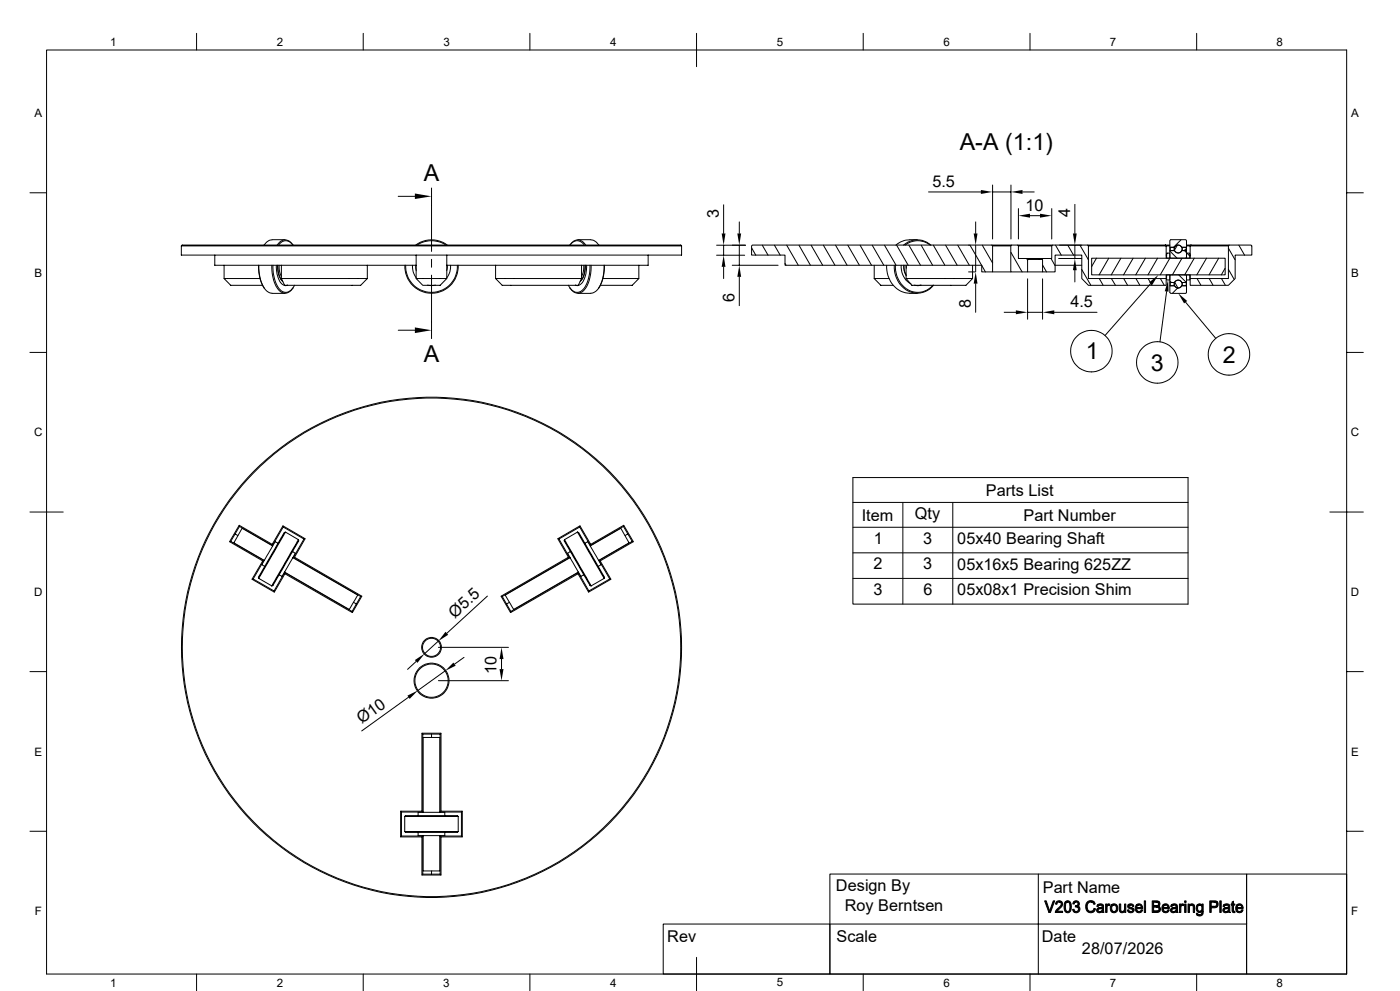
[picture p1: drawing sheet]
<svg xmlns="http://www.w3.org/2000/svg" width="420mm" height="297mm" viewBox="0 0 420 297" stroke-linecap="round" stroke-linejoin="round" font-family="sans-serif">
<g fill="none" stroke="#000" stroke-width=".3">
<path d="M14 15h390v276.9h-390zM59 10v5M109 10v5M159 10v5M209 10v10M259 10v5M309 10v5M359 10v5M9 57.8h5M119.5 58.8h5M129.5 56.3v19.1M278.6 57.5h15.7"/>
<path d="M297.8 55.5v16.1M297.8 57.5h5.5M303.3 55.5v16.1M306.7 57.5h3.6M404 57.8h5M54.4 73.7h150.1M54.4 73.7l.3-.3h149.5l.3 .3v2.8h-150.1zM64.4 76.5v3h60.4M67.2 79.5v4l2 2h9.5M77.6 79.5a11.7 11.7 0 0 0 1.6 6.7M77.6 79.5a9.8 9.8 0 0 0 2.8 8l1.2 .4h3.9M79.3 73.3l-.1 .1"/>
<path d="M81.5 79.5a9.9 9.9 0 0 0 2.8 8 2.45 2.45 0 0 0 3.5-1.1M81.9 79.5a9.7 9.7 0 0 0 2.6 7.7 2.42 2.42 0 0 0 3.6-1.2l.3-.5M82.9 79.5a6.8 6.8 0 0 0 2.1 5.9l1.3 .1M83.3 79.5a6.2 6.2 0 0 0 1.5 4.9M83.4 79.5a6.5 6.5 0 0 0 1.4 4.7M83.6 73.5a2.4 2.4 0 0 1 2.1-1.4 2.4 2.4 0 0 1 2.2 1.4M83.7 79.5l.2 1.8 .5 1.5M84.4 79.5v4l1 2h22.8l2-2v-4M85.5 71.8l-3.9 .1a2.98 2.98 0 0 0-2.4 1.6M87.9 73.4a2.61 2.61 0 0 0-2.4-1.5 2.61 2.61 0 0 0-2.4 1.6M121.5 79.5a8 8 0 0 0 8 8.4 8 8 0 0 0 8-8.4M121.7 79.5a7.8 7.8 0 0 0 7.8 8.1 7.8 7.8 0 0 0 7.7-8.1"/>
<path d="M123.7 79.5l.3 2 .9 1.8M124.7 73.5a7.9 7.9 0 0 1 9.5 0M124.7 79.5l.2 1.6M124.8 76.5v7h9.2l-2 2h-5.2l-2-2M125.1 73.5a7.7 7.7 0 0 1 8.7 0M129.5 77.7v2.4M134 76.5v7M134.2 79.5l-.2 1.6M135.2 79.5l-.2 2-1 1.8M148.7 79.5v4l2 2h22.8l1-2v-4M171 73.5a2.4 2.4 0 0 1 2.1-1.4 2.4 2.4 0 0 1 2.2 1.4M171 73.3l-.1 .1"/>
<path d="M171.1 73.4a2.53 2.53 0 0 1 2.3-1.5 2.53 2.53 0 0 1 2.3 1.6M173.4 71.8l3.8 .1a2.98 2.98 0 0 1 2.4 1.6M175.1 79.5l-.1 1.8-.5 1.5M175.5 79.5a6.5 6.5 0 0 1-1.4 4.7M175.6 79.5a6.2 6.2 0 0 1-1.6 4.9M176 79.5a6.8 6.8 0 0 1-2.2 5.9l-1.2 .1M177 79.5a9.7 9.7 0 0 1-2.6 7.7 2.42 2.42 0 0 1-3.6-1.2l-.3-.5M177.3 79.5a9.9 9.9 0 0 1-2.8 8 2.45 2.45 0 0 1-3.4-1.1M179.5 73.3l.2 .1M181.2 79.5a9.8 9.8 0 0 1-2.8 8l-1.2 .4h-3.8M181.3 79.5a11.7 11.7 0 0 1-1.6 6.7M191.6 79.5v4l-1.9 2h-9.6"/>
<path d="M194.4 76.5v3h-60.4M215 73.5h8.6M215 76.5h8.4M217.1 61.4v8.6M217.1 73.5v3M217.1 80v3.5M219.7 79.5h13.7M221.8 66.5v3.5M221.8 73.5v6M225.5 73.7l.2-.3h71.8l.3 .3v7.8h-3.3v-2h-59v-3h-10zM225.5 74.3l1.2 2.2M228.7 73.5l1.7 3"/>
<path d="M232.3 73.5l1.8 3M235.5 79l.3 .5M236 73.5l3.5 6M239.7 73.5l3.4 6M243.3 73.5l3.5 6M247 73.5l3.5 6M250.7 73.5l3.4 6M254.3 73.5l3.5 6M258 73.5l3.5 6M261.7 73.5l3.4 6M262.3 79.5v4l1.9 2h3.8M265.3 73.5l3.5 6"/>
<path d="M266 79.5a7.6 7.6 0 0 0 6.9 8.4h2.3M268.3 79.5a7.4 7.4 0 0 0 7.8 8.3l2.2-.8 1.8-1.5M268.6 79.5a7.2 7.2 0 0 0 7.5 8.1l2-.7 1.8-1.4M269 73.5l3.5 6M270.3 79.5a5.8 5.8 0 0 0 3 5.6M271 73.5a6.2 6.2 0 0 1 8.3 0M271.1 79.5l.1 1.6 .7 1.5M271.2 79.5l.1 1.6 .6 1.4M271.5 73.5a5.9 5.9 0 0 1 7.6 0M271.8 79.5v4l1.8 2h16.2l2-2v-4M271.9 79.5v.9M272.7 73.5l3.4 6"/>
<path d="M275.2 71.8l-2.3 .1a6.4 6.4 0 0 0-4.2 1.6M276.4 73.5l3.4 6M280 73.5l3.5 6M283.7 73.5l3.4 6M287.3 73.5l3.5 6M290.6 73.5h.2M291 73.5l3.5 6M292.7 66.5v3.5M292.7 73.5v8M294.5 79.5l1.1 2M294.7 73.5l3.1 5.3M297.5 73.4h6"/>
<path d="M297.8 73.7h5.4M303.2 73.7l.3-.3h1.8l.2 .3v3.8h10v-3.8l.3-.3h10.5l.2 .3v9.8h23.3v2h-23.3l-2-2v-7h-8v5h-3.7v-3.7h-4.5v3.7h-5.1zM303.3 75.6l3.3 5.9M305.3 73.4h10.5M305.5 73.7h10M305.5 62.5v9.1M308 77.5l.3 .5M309 64.6h3M311.7 77.5l.1 .3M312.8 79.4l1.1 2.1M315.3 77.5l1.2 2.1M315.5 62.5v9.1"/>
<path d="M316.5 79.5h8M316.7 73.5l1.7 3M317.6 77.5h6.9M317.8 73.5h6.7M320.3 73.5l1.8 3M322.5 61.3v8.7M322.5 73.5v4M324 73.5l2.5 4.4M326.3 73.4h24.6M327.5 77.4h40v5h-40zM328.9 77.4l-1.4 2.5M332.6 77.4l-2.9 5"/>
<path d="M336.3 77.4l-2.9 5M339.9 77.4l-2.8 5M343.6 77.4l-2.9 5M347.3 77.4l-2.9 5M349.6 73.4l.2 .3h-23.3M349.8 76.5h.2M350 75.9h.9v1.5h-.9zM350.3 75.9l-.4 .3M350.9 73.7h-1.1v3.7M350.9 74.1v1M350.9 75.2l2.2 2.2M350.9 77.4l-2.8 5"/>
<path d="M351.1 74.1h1.2v1h-1.2zM352.3 74.2a1.2 1.2 0 0 1 1.1-.8 1.2 1.2 0 0 1 1.1 .8M353.2 73.4l-.9 1.7M354.3 71.9l-2.3 2.3M354.6 74.1h1.3v-2l-.2-.3h-4.5l-.3 .3v2h1.4M354.6 75l1.3 .1v2l-.2 .3h-4.5l-.3-.3v-2h1.4a1.2 1.2 0 0 0 1.1 .7 1.2 1.2 0 0 0 1.1-.7M354.6 77.4l-2.9 5M354.7 74.1h1.2v1h-1.2zM355.3 75.1l.6 .6M355.8 74.7l-.7 .4M355.9 73.4h12.9M355.9 73.7h1.1v3.7"/>
<path d="M355.9 74.1v1M355.9 75.9h1.1v1.5h-1.1zM356.1 75.9l.9 .9M357 76.5h.1M357.3 73.4l-.3 .3h11.5M358.3 77.4l-2.9 5M362 77.4l-3 5M365.6 77.4l-2.9 5M368.5 74.4l2 3.5M371.6 73.5l1.8 3M375.4 73.6l.1 .2M67.2 83.5h10.8"/>
<path d="M79.2 86.2l.1 .2M84.4 83.5h25.8M86.2 85.5l-.5 .1M88 86.2l-.2 .2M119.5 99h5M128.2 85.5h2.5M129.5 82.5v19M148.7 83.5h25.8M170.9 86.2l.1 .2M172.6 85.5l.6 .1M179.7 86.2l-.2 .2M180.9 83.5h10.7"/>
<path d="M221.8 83v8.6M262.3 83.5h4.4M271.8 83.5h20M274.2 85.5h2.2M276.3 85.5l-1 .1M290.6 81.5h1.8M292.7 85v8.6M297.8 81.5h5.4M301.2 93.6h3.6M308.3 81.5h4.5M308.3 83.6v12.1M308.3 93.6h4.5"/>
<path d="M312.8 83.6v12.1M316.3 93.6h12.8M322.5 81v3.5M324.5 80.7l2.7 4.8M329.8 83.5l1.1 2M333.4 83.5l1.2 2M337.1 83.5l1.1 2M340.8 83.5l1.1 2M344.4 83.5l1.2 2M345.2 85l-13.7 15.5M348.1 83.5l1.2 2M349.8 82.4v1.1"/>
<path d="M350 82.4h.9v1.5h-.9zM350 87.4l-2 15M350.9 84.7v.9M350.9 84.2l.5 .5M351.1 84.7h1.2v.9h-1.2zM352.3 84.7v.1M352.3 85.6a1.2 1.2 0 0 0 1.1 .7 1.2 1.2 0 0 0 1.1-.7M352.3 85.6h-1.4v2.1l.3 .2h4.5l.2-.2v-2.1h-1.3M352.4 84.5l1 1.9M353.3 86.3l-1.6 1.6M353.6 82.4l2.3 2.3M354.5 84.7a1.2 1.2 0 0 0-1.1-.8 1.2 1.2 0 0 0-1.1 .8h-1.4v-2.1l.3-.2h4.5l.2 .2v2.1l-1.3 .1"/>
<path d="M354.7 84.7h1.2v.9h-1.2zM355.7 90.6l9 10.8M355.9 84.7v.9M355.9 82.4h1.1v1.5h-1.1zM357 82.4v1.1M357 83.5h11.5v-9.8l.3-.3h6.5l.2 .3v2.8h-5v7l-2 2h-11.5zM359.1 83.5l1.2 2M362.8 83.5l1.1 2M366.4 83.5l1.2 2M367.5 80.4l-1.1 2M368.5 80.7l1.7 3M9 105.6h5"/>
<path d="M404 105.6h5M9 153.5h10M71.8 157.4v.4l-2.6 4.5h-.3M71.8 157.4l9.9 5.8 3.2-5.6 6.6 3.9-3.2 5.5 20.2 11.7-2.8 4.9-20.2-11.6-3.2 5.5-6.7-3.9 3.2-5.5-9.9-5.8zM71.8 157.8l9.9 5.8M84.9 157.6l.1 .3 6.2 3.6M85 157.9l-3.3 5.6v-.3M85.6 159.5l-8 13.9M173.2 159.5l8 13.9M173.2 159.5a7.2 7.2 0 0 1 2.1 3.1l6.1 10.4-.2 .4-3.9 2.2M173.2 159.5l-3.9 2.3M173.9 157.9l-6.2 3.6h-.4"/>
<path d="M174 157.6l-.1 .3 3.3 5.7M187 157.8l-9.9 5.7 .1-.3M187.1 157.4l-.1 .4 2.7 4.5h.3M255.9 150.6h100.5M255.9 158h100.5M255.9 143.1h100.5v38h-100.5zM270.8 150.6v30.5M285.8 150.6v30.5M398.9 153.5h10.1M69.2 162.3l10 5.7-.4 .1M70.5 160l.9 .5M75.9 173.5l6.3 3.6 .1 .4"/>
<path d="M77.6 173.4l3.9 2.2M79.2 167.9l-3.3 5.6-.3 .1M81.8 163.6l-9.2-5.3-.3 .7-2.2 3.7 9.2 5.3M83.4 162.8l-.9-.4-3.6 6.3-.4 .5 .9 .6M85.4 171.5l20.2 11.8M85.5 172l-.1-.4-3.2 5.5M87.8 165.3l.8 .5-3.1 5.4-.9 1.6-.9-.5M87.8 167.1l19.5 11.3-2.5 4.3-19.5-11.3M88.3 167l-.3 .1 20.2 11.7M89.5 161.8l.1 .3-4.9 8.6-2.8 4.8-.4 .1M89.5 161.8l-8 13.8M89.5 161.8l-3.9-2.3a7.2 7.2 0 0 0-2.1 3.1l-5.9 10.3v.5"/>
<path d="M91.5 161.5h-.3l-3.3 5.7M108.5 178.7l-.3 .1-2.6 4.5 .1 .3M146.2 178.6l-12.1 11.2M150.3 178.7l.4 .1 2.5 4.5v.3M167.3 161.5l6.7-3.9 3.2 5.6 9.9-5.8 2.9 4.9-10 5.8 3.3 5.5-6.7 3.9-3.2-5.5-20.2 11.6-2.9-4.9 20.2-11.7zM167.7 161.5l3.2 5.6-.4-.1M169.3 161.8l-.1 .3 5 8.6 2.8 4.8 .3 .1M169.3 161.8l8 13.8M170.9 167.2l-20.2 11.6M171 167.1l-19.4 11.3 2.5 4.3 19.4-11.3M171.1 165.3l-.8 .5 3.1 5.4 .8 1.6 .9-.5M173.4 172l.1-.4-20.3 11.7"/>
<path d="M173.4 171.5l3.3 5.6-.1 .4M175.5 162.8l.9-.4 3.6 6.3 .3 .5-.8 .6M177.1 163.6l9.1-5.3 .4 .7 2.1 3.7-9.1 5.3M180 168.1l-.3-.1 3.2 5.5M183.3 173.6l-.4-.1-6.2 3.6M188.3 160l-.8 .5M189.7 162.3l-10 5.6M255.9 165.7h100.5M255.9 173.4h100.5M106 180.5l.9 .5M124.8 198.2l-2.5 2.4M131.5 192.2l-4.1 3.7"/>
<path d="M131.5 194h21M139.2 197l-2.8 2.1M150.5 197.5v3M152.8 180.5l-.8 .5M9 201.3h5M122.6 209l-14.1 10.1M126.6 219.8l.2 .2h5.2l.3-.2M126.6 219.8h5.7v23.3h6.4v7.7h-6.4v11.5h-5.7v-11.5h-6.4v-7.7h6.4zM131.5 204h21M133.5 201.1l-8.1 5.8M404 201.3h5M126.8 220v23.4l-.2-.3"/>
<path d="M129.5 220v1M132 220v23.4M9 249.1h5M120.2 243.1l.2 .3h6.5M120.4 243.4v7.2l-.2 .2M120.4 250.6h6.4l-.2 .2M121.4 244.7l.3-.2h15.5l.3 .2M121.4 244.7h16.1M121.4 249.2h16.1M121.4 244.7v4.5l.3 .3h15.5l.3-.3M125.4 244.5v-1h8v1M125.4 249.5v.9h8v-.9"/>
<path d="M126.9 250.6l-.1 11.4M126.9 243.5v-22.5h5.1v22.5M126.9 250.4v10.6h5.1v-10.6M132 250.6h6.4l.3 .2M132.3 250.8l-.3-.2v11.4M132.3 243.1l-.3 .3h6.4M137.5 244.7v4.5M138.7 243.1l-.3 .3v7.2M404 249.1h5M126.6 262.3l.2-.3h5.2l.3 .3M129.5 261v1M199 276.9h50v15h-50z"/>
<path d="M249 262h125v29.9h-125zM249 276.9h125M311.5 262v29.9M374 262h30v29.9h-30zM59 291.9v5M109 291.9v5M159 291.9v5M209 286.9v10M259 291.9v5M309 291.9v5M359 291.9v5"/>
<circle cx="353.4" cy="74.6" r="1.18"/>
<circle cx="353.4" cy="85.1" r="1.18"/>
<circle cx="327.4" cy="105.2" r="6.2"/>
<circle cx="347.2" cy="108.6" r="6.2"/>
<circle cx="368.7" cy="106.2" r="6.2"/>
<circle cx="129.5" cy="194" r="2.97"/>
<circle cx="129.5" cy="194" r="2.71"/>
<circle cx="129.5" cy="194" r="74.7"/>
<circle cx="129.5" cy="194" r="75"/>
<circle cx="129.5" cy="204" r="5.2"/>
<circle cx="129.5" cy="204" r="5"/>
</g>
<g fill="#000">
<path d="M124.5 58l5 .8-5 .8zM294.3 56.9l3.5 .6-3.5 .6zM303.3 57.5l3.4-.6v1.2zM217.1 76.5l.5 3.5h-1.1zM216.5 70h1.1l-.5 3.5zM221.2 70h1.1l-.5 3.5zM292.1 70h1.1l-.5 3.5zM305.5 64.6l3.5-.5v1.1zM312 64.1l3.5 .5-3.5 .6zM321.9 70h1.1l-.5 3.5zM124.5 98.1l5 .9-5 .8zM221.8 79.5l.5 3.5h-1.1z"/>
<path d="M292.7 81.5l.5 3.5h-1.1zM304.8 93l3.5 .6-3.5 .6zM312.8 93.6l3.5-.6v1.2zM322.5 77.5l.5 3.5h-1.1zM344.8 84.6l2.7-2.2-1.8 3zM350.4 83.9l.2 3.5-1.2-.1zM353.4 87.9l2.8 2.3-1 .7zM124.5 197.8l2.9-1.9-2.2 2.8zM133.6 189.4l.9 .8-3 2zM136 198.6l.7 .9-3.2 1.6zM150.5 194l.5 3.5h-1.1zM122.2 208.5l3.2-1.6-2.5 2.6z"/>
<path d="M149.9 200.5h1.1l-.5 3.5z"/>
</g>
<g fill="#000" stroke="#000" stroke-width=".3">
<path d="M313.4 270h.5l1 3-.2 .5z" fill-rule="evenodd"/>
<path d="M316 270h.4l-1.3 3.5h-.4z" fill-rule="evenodd"/>
<path d="M317 270.2l.1-.1a1.11 1.11 0 0 1 1.5 .2h-1.1l-.4 .7h-.4z" fill-rule="evenodd"/>
<path d="M317.7 270.3h.9a1.93 1.93 0 0 1-1.3 2.5l-.1 .3h1.6v.4h-2.2l.4-.9 .9-.9a.73 .73 0 0 0 .5-.7 .73 .73 0 0 0-.7-.7z" fill-rule="evenodd"/>
<path d="M319.5 270.4l.8-.1a1.79 1.79 0 0 0-.6 2.3l.2 .4 .4 .2h-.7l-.3-.4-.1-1.7z" fill-rule="evenodd"/>
<path d="M319.7 270.2a1.16 1.16 0 0 1 1.3 .1 1.16 1.16 0 0 1 .4 1.3l-.1 1.1a.97 .97 0 0 1-.7 .8 .97 .97 0 0 1-1-.3h.7a1.62 1.62 0 0 0 .6-2.2l-.4-.6-.9-.1z" fill-rule="evenodd"/>
<path d="M322 270.3h.8l-.3 .2-.3 .5-.4-.1z" fill-rule="evenodd"/>
<path d="M321.8 272.6l.4-.1 .2 .5 .4 .2h-.7z" fill-rule="evenodd"/>
<path d="M322.6 271.4l.9 .1-.2 .1 .4 .1-1.1 .1z" fill-rule="evenodd"/>
<path d="M322.2 270.2a.93 .93 0 0 1 1.2 0 .93 .93 0 0 1 .1 1.3l-.8-.1a.56 .56 0 0 0 .7-.4 .56 .56 0 0 0-.6-.7z" fill-rule="evenodd"/>
<path d="M322.9 271.8h.8a1.08 1.08 0 0 1-.1 1.5 1.08 1.08 0 0 1-1.5-.1h.7a.7 .7 0 0 0 .8-.7 .7 .7 0 0 0-.7-.7z" fill-rule="evenodd"/>
<path d="M326.1 270.4l1.1-.5 1 .4h-1a1.44 1.44 0 0 0-1.1 1.4 1.44 1.44 0 0 0 1.1 1.4l1 .1-.8 .4-.5-.1a2.01 2.01 0 0 1-.8-3.1z" fill-rule="evenodd"/>
<path d="M327.2 273.1a.93 .93 0 0 0 1-.9l.4 .2-.4 .8z" fill-rule="evenodd"/>
<path d="M327.2 270.3h1l.3 .6-.4 .2-.2-.5z" fill-rule="evenodd"/>
<path d="M329.2 271.2l.9 .1h-.4l-.3 .4h-.3z" fill-rule="evenodd"/>
<path d="M329.2 272.2h1.5h-.2a.77 .77 0 0 0-1 .9l1 .2a.84 .84 0 0 1-1.1 .1 .84 .84 0 0 1-.2-1.2z" fill-rule="evenodd"/>
<path d="M329.4 271.1l.4-.2a.85 .85 0 0 1 .9 .1 .85 .85 0 0 1 .3 .9l.2 1.6-1-.3 .3-.3 .2-.7h-1.3l.6-.2a.4 .4 0 0 0 .6-.3 .4 .4 0 0 0-.5-.4l-.9-.1z" fill-rule="evenodd"/>
<path d="M329.9 273.2h.8z" fill-rule="evenodd"/>
<path d="M331.7 270.9h.4v.5h.5l-.5 .4v1.7h-.4z" fill-rule="evenodd"/>
<path d="M332.3 271h.7l-.1 .4h-.8z" fill-rule="evenodd"/>
<path d="M333.4 271.2l.8 .1a.99 .99 0 0 0-.7 .9 .99 .99 0 0 0 .7 1h-.8l-.2-.4-.1-.8z" fill-rule="evenodd"/>
<path d="M333.4 271.2a1.25 1.25 0 0 1 1.9 .8 1.25 1.25 0 0 1-1.5 1.5l-.4-.3h.8a1.01 1.01 0 0 0 .7-1 1.01 1.01 0 0 0-.7-.9z" fill-rule="evenodd"/>
<path d="M335.8 270.9h.4l.1 2.1 1 .2a.84 .84 0 0 1-1 .3 .84 .84 0 0 1-.5-1z" fill-rule="evenodd"/>
<path d="M336.7 273.2l.7-.1z" fill-rule="evenodd"/>
<path d="M337.4 270.9h.3v2.6h-.3v-.4h-.3l.3-.6z" fill-rule="evenodd"/>
<path d="M338.4 271.2h.8a.4 .4 0 0 0-.5 .4 .4 .4 0 0 0 .6 .3 .86 .86 0 0 1 .8 1.2 .86 .86 0 0 1-1.4 .3l-.3-.2h.9a.41 .41 0 0 0 .5-.4 .41 .41 0 0 0-.5-.4 .82 .82 0 0 1-.8-.3 .82 .82 0 0 1-.1-.9z" fill-rule="evenodd"/>
<path d="M338.2 272.7h.4l.2 .3 .5 .2h-.9z" fill-rule="evenodd"/>
<path d="M338.5 271.1l.5-.2a.91 .91 0 0 1 1.1 .7l-.4 .1-.3-.4z" fill-rule="evenodd"/>
<path d="M340.9 271.2h.8l-.5 .2-.2 .6h1.8v.3h-1.8l.2 .7 .5 .2h-.8l-.3-.7z" fill-rule="evenodd"/>
<path d="M340.9 271.2a1.09 1.09 0 0 1 1.2-.3 1.09 1.09 0 0 1 .7 1.1h-1.8l1.3-.1-.4-.6z" fill-rule="evenodd"/>
<path d="M340.9 273.2h1l.4-.5h.5a1.13 1.13 0 0 1-1.9 .5z" fill-rule="evenodd"/>
<path d="M343.3 270h.4v3.5h-.4z" fill-rule="evenodd"/>
<path d="M345.7 270h1.5l.6 .4h-1.7v1l1.6 .1-.2 .1 .4 .3h-1.8v1.2h1.8l-.1 .2-.5 .2h-1.6z" fill-rule="evenodd"/>
<path d="M346.8 270.4h1l.2 .4-.3 .7-1.6-.1h.7a.57 .57 0 0 0 .8-.5 .57 .57 0 0 0-.8-.5z" fill-rule="evenodd"/>
<path d="M346.8 271.9h1.1l.2 .5-.2 .7h-1.8h.8a.64 .64 0 0 0 .8-.6 .64 .64 0 0 0-.9-.6z" fill-rule="evenodd"/>
<path d="M348.8 271.3l.9-.1-.5 .2-.2 .6h1.8v.3h-1.8l.2 .7 .5 .2h-.8l-.3-.5z" fill-rule="evenodd"/>
<path d="M348.9 271.2a1.1 1.1 0 0 1 1.2-.2 1.1 1.1 0 0 1 .7 1h-1.8h1.4l-.3-.6z" fill-rule="evenodd"/>
<path d="M348.9 273.2h1l.5-.5h.4a1.13 1.13 0 0 1-1.9 .5z" fill-rule="evenodd"/>
<path d="M351.4 271.2l.8 .1h-.4l-.2 .4h-.4z" fill-rule="evenodd"/>
<path d="M351.4 272.2h1.3a.78 .78 0 0 0-1 .9l1 .2a.84 .84 0 0 1-1.2 .2 .84 .84 0 0 1-.1-1.3z" fill-rule="evenodd"/>
<path d="M351.4 271.2l.4-.2a.91 .91 0 0 1 1 0 .91 .91 0 0 1 .4 .9l.2 1.6-1.1-.3 .4-.4 .1-.6h-1.3l.7-.2a.41 .41 0 0 0 .6-.3 .41 .41 0 0 0-.6-.4z" fill-rule="evenodd"/>
<path d="M352 273.2h.8z" fill-rule="evenodd"/>
<path d="M353.8 270.9h.4v.5h.5l-.4 .3-.1 1.8h-.4z" fill-rule="evenodd"/>
<path d="M354.4 271h.7l-.1 .4h-.8z" fill-rule="evenodd"/>
<path d="M355.4 270.9h.4v2.6h-.4z" fill-rule="evenodd"/>
<path d="M355.4 270h.4v.5h-.4z" fill-rule="evenodd"/>
<path d="M356.4 270.9h.4v.4h.4l-.4 .5v1.7h-.4z" fill-rule="evenodd"/>
<path d="M356.8 271.2l.7 .1z" fill-rule="evenodd"/>
<path d="M356.9 271.1a.85 .85 0 0 1 1-.1 .85 .85 0 0 1 .5 .9v1.6h-.4l-.1-1.9z" fill-rule="evenodd"/>
<path d="M358.9 273.7l1 .5h-.9z" fill-rule="evenodd"/>
<path d="M359.2 271.2l.7 .1a.98 .98 0 0 0-.7 .9 .98 .98 0 0 0 .7 .9h1l-.3 .1a1.12 1.12 0 0 1-1.5-.1 1.12 1.12 0 0 1-.2-1.4z" fill-rule="evenodd"/>
<path d="M359.2 271.2a.94 .94 0 0 1 1.4 .1z" fill-rule="evenodd"/>
<path d="M359 274.2l1.2-.1 .3-.4 .1-.5 .3-.1a1.13 1.13 0 0 1-.5 1.3 1.13 1.13 0 0 1-1.4-.2z" fill-rule="evenodd"/>
<path d="M360.1 271.3h.5v-.4h.3v2.2h-1a1.06 1.06 0 0 0 .2-1.8z" fill-rule="evenodd"/>
<path d="M362.9 270h1.8l.6 .4h-2v1.3h1.9l-.5 .3-1.4 .1v1.4h-.4z" fill-rule="evenodd"/>
<path d="M364.2 270.4h1.1l.1 .3-.2 1h-1.9h.9a.65 .65 0 0 0 .8-.7 .65 .65 0 0 0-.8-.6z" fill-rule="evenodd"/>
<path d="M365.9 270h.5v3.5h-.5z" fill-rule="evenodd"/>
<path d="M367.1 271.2l.8 .1-.4 .1-.2 .3h-.4z" fill-rule="evenodd"/>
<path d="M367 272.3l1.4-.1a.78 .78 0 0 0-1 .9l1 .2a.84 .84 0 0 1-1.2 .2 .84 .84 0 0 1-.2-1.2z" fill-rule="evenodd"/>
<path d="M367.1 271.2l.5-.3a.9 .9 0 0 1 1 .1 .9 .9 0 0 1 .3 .9l.2 1.6-1.1-.3 .4-.4 .1-.6h-1.3l.7-.2a.41 .41 0 0 0 .6-.4 .41 .41 0 0 0-.6-.3z" fill-rule="evenodd"/>
<path d="M367.7 273.2h.9z" fill-rule="evenodd"/>
<path d="M369.6 270.3l.4-.2v.8h.5v.4h-.5v1.7l.2 .1h-.5l-.1-1.8h-.3v-.4h.3z" fill-rule="evenodd"/>
<path d="M369.7 273.1h.8v.4h-.5z" fill-rule="evenodd"/>
<path d="M371 271.2h.8l-.5 .2-.2 .6h1.8v.3h-1.8l.2 .6 .6 .3h-.9l-.3-.7z" fill-rule="evenodd"/>
<path d="M371 271.2a1.09 1.09 0 0 1 1.2-.3 1.09 1.09 0 0 1 .7 1.1h-1.8l1.4-.1-.4-.6z" fill-rule="evenodd"/>
<path d="M371 273.2h1l.5-.5h.4a1.13 1.13 0 0 1-1.9 .5z" fill-rule="evenodd"/>
</g>
<g font-size="7">
<text x="287.9" y="45">A-A (1:1)</text>
<text x="127.1" y="54.4">A</text>
<text x="325.7" y="107.7">1</text>
<text x="127.1" y="108.5">A</text>
<text x="345.3" y="111.1">3</text>
<text x="366.8" y="108.7">2</text>
</g>
<g font-size="4.9">
<text x="279.7" y="56.1">5.5</text>
<text x="215.6" y="65.3" transform="rotate(-90 215.6 65.3)">3</text>
<text x="307.6" y="63.2">10</text>
<text x="321.1" y="65.2" transform="rotate(-90 321.1 65.2)">4</text>
<text x="220.3" y="90.4" transform="rotate(-90 220.3 90.4)">6</text>
<text x="291.2" y="92.4" transform="rotate(-90 291.2 92.4)">8</text>
<text x="321.1" y="92.1">4.5</text>
<text x="295.7" y="148.5">Parts List</text>
<text x="274.4" y="155.6">Qty</text>
<text x="258.5" y="156">Item</text>
<text x="307" y="156">Part Number</text>
<text x="262.2" y="162.9">1</text>
<text x="277" y="162.9">3</text>
<text x="287.1" y="163.1">05x40 Bearing Shaft</text>
<text x="262" y="170.6">2</text>
<text x="277" y="170.6">3</text>
<text x="287.1" y="170.7">05x16x5 Bearing 625ZZ</text>
<text x="262" y="178.3">3</text>
<text x="277" y="178.3">6</text>
<text x="287.1" y="178.4">05x08x1 Precision Shim</text>
<text x="136.5" y="185.5" transform="rotate(-42 136.5 185.5)">Ø5.5</text>
<text x="149" y="201.9" transform="rotate(-90 149 201.9)">10</text>
<text x="108.6" y="217.1" transform="rotate(-36 108.6 217.1)">Ø10</text>
<text x="250.8" y="267.1">Design By</text>
<text x="312.8" y="267.8">Part Name</text>
<text x="253.4" y="273.1">Roy Berntsen</text>
<text x="200.2" y="282.4">Rev</text>
<text x="251" y="282.3">Scale</text>
<text x="312.6" y="282.2">Date</text>
<text x="324.6" y="285.9">28/07/2026</text>
</g>
<g font-size="3.5">
<text x="33" y="13.7">1</text>
<text x="83" y="13.7">2</text>
<text x="133" y="13.7">3</text>
<text x="183" y="13.7">4</text>
<text x="233" y="13.7">5</text>
<text x="283" y="13.7">6</text>
<text x="333" y="13.7">7</text>
<text x="383" y="13.7">8</text>
<text x="10.3" y="35.1">A</text>
<text x="405.3" y="35.1">A</text>
<text x="10.3" y="83">B</text>
<text x="405.3" y="83">B</text>
<text x="10.2" y="130.8">C</text>
<text x="405.2" y="130.8">C</text>
<text x="10.2" y="178.6">D</text>
<text x="405.2" y="178.6">D</text>
<text x="10.3" y="226.4">E</text>
<text x="405.3" y="226.4">E</text>
<text x="10.4" y="274.3">F</text>
<text x="405.4" y="274.3">F</text>
<text x="33" y="295.7">1</text>
<text x="83" y="295.7">2</text>
<text x="133" y="295.7">3</text>
<text x="183" y="295.7">4</text>
<text x="233" y="295.7">5</text>
<text x="283" y="295.7">6</text>
<text x="333" y="295.7">7</text>
<text x="383" y="295.7">8</text>
</g>
</svg>
